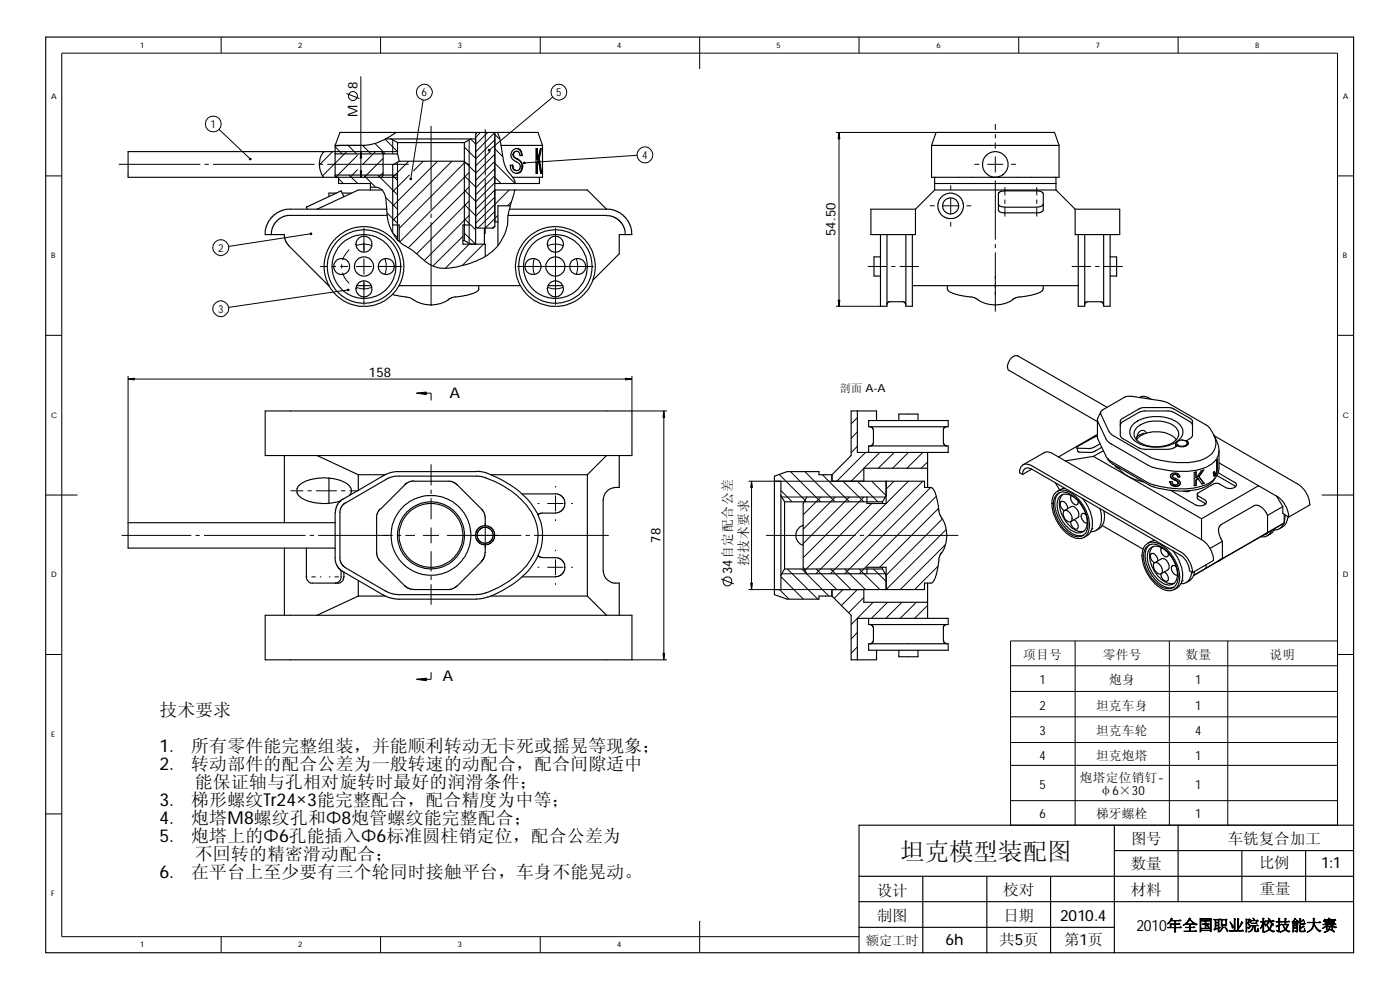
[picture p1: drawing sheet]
<svg xmlns="http://www.w3.org/2000/svg" width="420mm" height="297mm" viewBox="0 0 420 297" stroke-linecap="round" stroke-linejoin="round" font-family="sans-serif">
<g fill="none" stroke="#000" stroke-width=".3">
<path d="M66.4 11.1v4.8M114.2 11.1v4.8M162.1 11.1v4.8M210 11.1v9.6M257.8 11.1v4.8M305.7 11.1v4.8M353.6 11.1v4.8M65.7 38.8l9.4 8.9M104 28.1l3.9 1.5M108.3 22.9v30.3M127 30l-3.7 23.7M129.4 37.8v25.1"/>
<path d="M144.2 39.7l-1.5 1.6M145.6 38.8v13.8M146.4 39.7l-3.7 3.7M148.3 40l-5.6 5.6M165.9 29.2l-19.1 15.9M250.9 39.7h30M251.8 39.7v52.2M298.7 37.2v1.8M13.7 52.8h4.8M35.6 49.3h24.5M61.4 49.3h1.3M63.9 49.3h30.5"/>
<path d="M95.7 49.3h1.2M98.2 49.3h24.5M99.8 45.5l-4 4M100.6 52.7l.5 .5M100.6 44.1l2.1 2.1M101.6 53.6l1.4 1.5M104.1 45.5l-7.3 7.3M104.5 43.6l2.5 2.6M104.7 52.5l2.7 2.6M107.4 46.5l-6.6 6.7M107.4 50.8l-2.3 2.4M108.8 43.6l2.5 2.6"/>
<path d="M109.3 52.7l3.4 3.5M112.5 43l3.2 3.2M112.7 45.5l-3.9 3.9M113.4 52.5l5.9 5.9M114.5 53.2h4.8M115 47.5l-5.7 5.7M115 51.8l-1.4 1.4M115.6 41.8l3.7 3.7h-4.8M115.7 59.1l3.6 3.7M117.7 52.5l1.6 1.6M117.9 41.9v4.3M119.3 48.6v3.9"/>
<path d="M122.7 48.4l-4.8 4.8M122.9 52.4l-5 5.1M127 48.4l-3 2.9M131.3 48.4l-13.4 13.4M135.6 48.4l-17.7 17.8M139.4 57l3.3 3.4M139.4 52.8l3.3 3.3M139.4 48.5l3.3 3.3M139.4 44.1l3.3 3.4M139.5 48.7l-19.7 19.8M140.8 51.8l-20.8 20.8M140.8 56.1l-18.3 18.3"/>
<path d="M140.8 41.9v7.6M141.2 41.7l1.5 1.5M145.6 53.5v16.7M147.2 45.4l-4.5 4.4M148.5 53.2l1.9 1.9M148.5 49l6.1 6.1M148.5 44.6l2.4 2.4M148.5 40.3l1.4 1.5M148.5 41.9l-5.8 5.8M148.5 46.3l-5.8 5.7M148.5 48.4l-5.8 5.7M148.5 50.6l-5.8 5.7"/>
<path d="M148.5 52.7l-5.8 5.7M148.5 54.8l-5.8 5.8M148.5 57l-5.8 5.8M148.5 59.1l-5.8 5.8M152.8 57l-10.1 10M191.2 46.6l-33.8 2.3M285.3 55.6v1.4M285.3 59.4v4.8M292.4 49.3h1.5M296.3 49.3h4.8M298.7 40.2v1.3M298.7 42.8v1.8"/>
<path d="M298.7 46.9v4.9M298.7 54.1v17.8M301.6 56.2v2.4M301.6 59.9v1.3M303.4 49.3h1.5M311.1 56.2v2.4M311.1 59.9v1.3M401.4 52.8h4.8M93.3 70.1l-24.7 3.8M96 80h2.3M99.6 80h1.2M102.1 80h2.4"/>
<path d="M102.5 79.3v1.2M104.8 74.9l-.9 1.1-1.1 2M106.8 80h4.8M106.9 73.7l1.7-.4h1.8l1.2 .4M109.2 68.4v7.2M109.2 77.6v4.7M113.5 80h7.2M115.5 77.6a6.8 6.8 0 0 1 0 4.7M116.2 63.9l3.1 3.1M117.9 67.5v2.4M117.9 70l1.4 1.3M129.4 64.1v1.3"/>
<path d="M129.4 66.7v25.1M138.9 70.9l-8.9 8.9M139.4 70l3.3 3.3M139.4 65.6l3.3 3.3M139.4 61.3l3.3 3.4M140.8 60.3l-15.7 15.8M140.8 64.6l-13.5 13.6M140.8 73.3l-7.2 7.2M140.8 67.5v5.5M145.1 73.3l-6.4 6.4M148.5 63.4l-5.1 5M148.5 67.8l-.8 .6"/>
<path d="M149.4 64.6l-3.8 3.8M153.5 60.6l-1.2 1.2M155.2 80h22.9M160.4 77.6l-.5 2.4 .5 2.3M164.3 73.7l1.8-.4h1.8l1.1 .4M166.7 68.4v23.1M173 77.6a6.8 6.8 0 0 1 0 4.7M260.4 80h5.8M267.5 80h1.2M270 80h5.8M279.1 61.8h1.4M282.9 61.8h4.8"/>
<path d="M285.3 66.6v1.4M290.1 61.8h1.4M298.7 73.2v1.3M298.7 75.7v17.8M301.6 62.4v2.6M311.1 62.4v2.6M321.6 80h5.8M328.7 80h1.2M331.2 80h5.8M102.8 81.8l1.1 2.2 .9 1M104.5 87l-35.9 5.2M106.9 86.2a6.6 6.6 0 0 0 4.7 0"/>
<path d="M109.2 84.3v7.2M164.3 86.2a6.6 6.6 0 0 0 4.7 0M250.9 91.9h13.3M13.7 100.6h4.8M38.4 112.8v44M38.4 113.7h151.3M125.1 118h4.3v2.2M189.7 112.8v10.5h10.5M401.4 100.6h4.8M129.4 139.3v6.4M199.2 123.3v74.7M257.3 125.3l-1.9 1.9"/>
<path d="M257.3 129.6l-1.9 1.9M257.3 133.9l-1.9 1.9M259.8 135.7l-8.7 8.7M264.1 135.7l-4.9 4.8M268.4 135.7l-4.8 4.8M272.6 135.7l-4.7 4.8M276.9 135.7l-4.7 4.8M278.4 138.6l-2 1.9M13.7 148.5h9.6M87.2 147.3h3.8M92.3 147.3h1.3M94.8 147.3h6.3"/>
<path d="M102.4 147.3h1.2M104.9 147.3h2.5M129.4 146.9v1.3M129.4 149.5v6.3M129.4 158.3v4.7M145.6 156.8v7.7M161.4 151.1h.5M164.3 151.1h4.8M166.7 145.8v.4M166.7 148.7v4.7M166.7 155.8v.5M171.4 151.1h.6"/>
<path d="M224.6 144.4h25.1M225.6 144.4v32.5M233.8 142.4l8.3 8.2M234.4 147.2l3.3 3.4M234.6 149.1h7.5M237.2 141.5l9.1 9.1M241.6 141.5l9 9.1M246.4 149.1l-5.4 5.4M246.8 142.4l8.1 8.2M250.7 149.1l-9.7 9.7M253 144.4l6.2 6.2M254.9 149.1l-13.9 14"/>
<path d="M257.3 144.4l6.2 6.2M259.2 140.6l-3.8 3.8M259.2 149.1l-18.2 18.2M260.2 149.1h5.5M261.6 151.1l-20 20M261.6 144.4l4.3 4.3M265.9 144.4h.1M268.3 144.4l-2.4 2.4M272.6 144.4l-27.7 27.8M276.9 144.4l-27.7 27.8M279.3 146.2l-25.8 26M281 148.9l-23.2 23.3"/>
<path d="M281.7 152.5l-17.7 17.7M282.8 155.7l-16.9 16.9M284 158.9l-18.1 18M396.7 148.5h9.5M36.5 160.6h20.9M58.7 160.6h1.2M61.2 160.6h30.5M91.8 173.1h.4M93 160.6h1.2M93.5 173.1h1.2M95.5 160.6h22.4M96 173.1h.4"/>
<path d="M98.7 173.1h.4M100.4 173.1h1.3M103 173.1h.4M119.1 160.6h1.3M121.7 160.6h2.8M126.9 160.6h4.8M129.4 165.4v6.1M129.4 172.7v1.3M129.4 175.3v6.2M134.1 160.6h22.4M157.7 160.6h1.3M160.3 160.6h22.4"/>
<path d="M161.4 170.2h.5M164.3 170.2h4.8M166.7 165v.4M166.7 167.8v4.8M166.7 174.9v.6M171.4 170.2h.6M216.4 173.7l3.8 1.5M224.6 176.9h25.1M229.9 160.6h26.9M233.9 176.9l2.9 2.9M234.4 173l6.7 6.8M234.6 172.2h7.5"/>
<path d="M236.3 170.7l9.1 9.1M240.6 170.7l8.2 8.1M244.9 170.7l6.2 6.2M249.3 170.7l6.1 6.2M253 176.9l-2.6 2.6M253.5 170.7l6.3 6.2M257.3 176.9l-4.8 4.8M257.8 170.7l6.3 6.2M258.1 160.6h1.2M259.2 179.3l-4.5 4.5M260.2 172.2h5.5M260.6 160.6h27"/>
<path d="M262.1 170.7l3.8 3.7M281.5 169.9l-7 7M283.8 163.4l-13.6 13.5M13.7 196.4h4.8M189.7 198h10.5M257.3 189.8l-1.9 1.9M257.3 194.1l-1.9 1.9M262 180.7l-6.6 6.7M266.4 180.7l-4.9 4.8M270.7 180.7l-4.8 4.8M275 180.7l-4.8 4.8M278.4 181.6l-3.9 3.9"/>
<path d="M303.3 199.8h98.1M322.7 192.3v55.3M350.9 192.3v55.3M368.5 192.3v55.3M401.4 192.3h-98.1v55.3h98.1v-231.7h-382.9v265.1h239.3M401.4 196.4h4.8M129.4 201.7v2.1h-4.3M303.3 207.5h98.1M303.3 215.1h98.1M303.3 222.8h98.1M303.3 229.6h98.1M13.7 244.2h4.8"/>
<path d="M303.3 240.2h98.1M210 276.3v9.6M66.4 281v4.9M114.2 281v4.9M162.1 281v4.9"/>
<circle cx="64" cy="37.2" r="2.38"/>
<circle cx="105.9" cy="28.8" r="1.34"/>
<circle cx="127.3" cy="27.6" r="2.38"/>
<circle cx="167.7" cy="27.6" r="2.38"/>
<circle cx="193.5" cy="46.4" r="2.38"/>
<circle cx="66.3" cy="74.3" r="2.38"/>
<circle cx="66.3" cy="92.6" r="2.38"/>
<circle cx="218.3" cy="174.4" r="1.34"/>
</g>
<g fill="none" stroke="#000" stroke-width=".34">
<path d="M13.7 11.1h392.5v274.8h-392.5zM118.9 39.7a18.9 18.9 0 0 1-9.4 3.9h-8.9M143.3 39.7l-.6 .5v33.1M148 39.7l.5 .5M148.5 39.7v28.3l-.5 .4h-4.7l-.6-.4M149.4 39.7h12.1l1.3 3.9M149.4 39.7l1 3.9M149.4 39.7h-47.4l-1.4 3.9M38.4 45.5h76.1l.5 .5v6.7l-.5 .5h-76.1zM97.2 45.5v.1a4.2 4.2 0 0 0-1.4 3.2l.2 2 1 2.4M100.6 43.6v9.6M100.6 52.5h18.7v19.5"/>
<path d="M100.6 46.2h18.7M100.9 57.9h-2.2v1.1M101.6 53.2v1.9h9.6v1.9M102.7 57.9h2.8M103 43.6l-2.4 .2M103.2 59l-.8-1.7-10.5 4.8 .3 .7M111.2 56.2h2.2l1.2 .8M114.6 57l.8 1.1 .3 1.1 .4 3.6M114.6 57h-7.1l-12.3 5.8M115.7 41.7h1.6M117.3 41.7h24M117.3 41.7l2 1.1"/>
<path d="M119.3 46.2l.4 2.2M119.3 42.8h20.1M119.3 42.8v3.4M139.4 42.8v29.4M141.3 41.7l-1.9 1.1M141.3 41.7h1.4M148.5 57h27.8l5.7 5.8M150.4 43.6l.4 2.7a10.9 10.9 0 0 0 3 6.9M150.4 43.6h12.4M153.8 49.8l.2 .9 .6 .5h.4M153.8 49.6v.2M153.8 49.8h.1"/>
<path d="M153.8 53.2l.6 .8 .2 1.1M153.9 49.8l.3 .9 .8 .5M153.9 49.8v-.2h-.7a1.91 1.91 0 0 0 1 2.2 1.91 1.91 0 0 0 2.3-.6l.4-1.3M153.9 46.4v.1a1.54 1.54 0 0 0 1.3 1.2M153.9 46.4h.2M154.1 46.4l.2 .6 1.1 .7M154.5 57l-1.6 5.8M155 44.6a1.6 1.6 0 0 1 1.5 1.5v.6M155.1 45.4l-.8 .3-.2 .7M155.1 45.4l.7 .3 .2 1h.7v-.4a1.71 1.71 0 0 0-1.9-1.7 1.71 1.71 0 0 0-1.5 2 3.2 3.2 0 0 0 2.1 2.2l.3 .3a1.32 1.32 0 0 1 .3 1.6l-.2 .3-.8 .2M155.1 45.4h-.6l-.4 .4-.2 .6M155.2 47.7l1.1 .9 .3 1.3"/>
<path d="M155.2 47.7h.2M155.4 47.7v.1a2.55 2.55 0 0 1 1.5 2.1M156.6 49.9v.6a1.71 1.71 0 0 1-1.7 1.5M156.6 49.9h.3M161 44.6v3.2h.3M161 49.2v2.8M161 49.2h.3M161.3 47.8v-3.2h-.4v7.4h.4v-2.8M161.5 48.3l-.2 .9M161.5 48.3h-.2l-.3 .9M161.5 47.4l.7 3.9M161.5 47.4h.3"/>
<path d="M161.8 47.4l.8 4.6h-.3l-.8-3.7M161.9 53.2v1.9h-13.4M162.2 44.6h.3l-.7 2.8M162.2 44.6l-.9 3.2M162.2 44.6l-.7 2.8M162.8 43.6v9.6h-9M279.6 43.6l1.3-3.9h35.6l1.3 3.9M279.6 43.6h38.2M279.6 43.6v9.6h38.2v-9.6M280.5 53.2v3.8M280.5 55.1h36.4M280.5 57l-5.8 5.8"/>
<path d="M280.5 57h36.4M299.6 57.9l.5-.4 1.1-.2h10.4l.7 .1 .8 .7-.1 5.2-1.3 .6h-10.6l-1-.3-.5-.4zM316.9 53.2v3.8M316.9 57l5.8 5.8M86.7 73.8l12 11.9M116.1 62.8h-30.1l-1.3 .3-2.3 1.3-1.7 1.8-.9 1.9-.2 2.3h5.7v.8l.5 1.3 .9 1.2M116.1 62.8l.1 1.8M116.2 64.6h-29.9l-2 .7-1.8 1.5-.9 1.9-.2 1.7M116.2 64.6a12.2 12.2 0 0 0 7.2 10.3l.4 .2a32.6 32.6 0 0 0 6.2 4.8 14.9 14.9 0 0 0 9.6-.5 17 17 0 0 0 10.8-7.1l1-1.8 .8-2.7 .3-3.2M119.5 72.2h.3M119.8 72.4v-4.9h-1.9v-18l1.9-1.1h19.1l1.9 1.1v18h-1.9v5.8h6.7v3.7M138.9 72.2h.5"/>
<path d="M139.4 72.2l1.9 1.1M145.4 68.4v4.9M148.5 66.6h.9M152.5 64.6h29.5M152.9 62.8l-.4 1.8M152.9 62.8h29.1M153.2 61.8h-3.8v11.8M182 64.7h1l1.3 .4 1.8 1.3 1.1 1.6 .5 2.4M182 62.8h1.1l1.4 .3 1.6 .8 1.2 .9 1.2 1.4 .6 1.2 .6 3h-3.9v5.7l-7.8 7.9M261.4 62.8h13.3v7.6h-13.3zM264.2 70.4v21.5h2v-21.5M264.2 77.1h-1.9v5.7h1.9"/>
<path d="M271.9 70.4v21.5h1.9v-6.2M273.8 70.4v15.3M299.6 61.3l.5 .6 1.3 .3h9.8l1.3-.3 .6-.6M322.7 62.8h13.3v7.6h-13.3zM323.6 70.4v15.3M325.5 70.4v21.5h-1.9v-6.2M331.2 70.4v21.5h2v-21.5M333.2 77.1h1.9v5.7h-1.9M107 85.7h4.4M119.7 85.7h36.5M143.7 85.7v.9a3.2 3.2 0 0 1-2.8 1.7l-2 .5-2.7 .3-1.6 .7a8 8 0 0 1-4.5 1.7 9.7 9.7 0 0 1-5.6-1.3 7.9 7.9 0 0 0-4.7-1.4l-2-.5M164.5 85.7h4.4"/>
<path d="M266.2 91.5l.1-.6 .4-.4h4.6l.4 .4 .2 .6M273.8 85.7h49.8M284.3 85.7v.9a3.3 3.3 0 0 0 2.8 1.7l3.2 .7a3.8 3.8 0 0 1 2.8 .7l.4 .2M313.1 85.7v.9a3.3 3.3 0 0 1-2.6 1.7l-2.8 .6-2.1 .2-1.6 .7a8.2 8.2 0 0 1-4.5 1.7 9.2 9.2 0 0 1-5.6-1.3l-.4-.3M325.5 91.5l.1-.6 .5-.4h4.5l.4 .4 .2 .6M342.1 119.3a2.58 2.58 0 0 1 2.7 .1l.7 .4M79.6 123.3h110.1v13.4h-110.1zM85.3 136.7v20.1M95.2 136.7l12.3 5.7M182 136.7l-5.7 5.7M185.8 136.7v9.5l-1.4 .1a3.8 3.8 0 0 0-3.4 3.8v21a4.1 4.1 0 0 0 3.1 3.8h1.7v9.7M257.3 123.3h5.8v2.9"/>
<path d="M257.3 123.3h-1.9v13.4l-5.7 5.7M257.3 123.3v12.4h21.1M260.7 126.2h23.9v1.8h-23.9zM260.7 135.7v-1.9h23.9v1.9h-6.2M261.1 128l.6 .2 .4 .9v3.8l-.4 .7-.6 .3M269.7 126.2v-2h5.8v2M278.4 135.7v4.8M283.2 132.9l.1 .5 .8 .4M284.1 128l-.6 .1-.4 .5v4.3M307 139.5l6.4-3.8 1.2-.1 .9 .2 45.1 26.1M328.2 136.9l-8.5 1.4M328.2 136.9l32.4 18.7"/>
<path d="M329.4 125.9v5.4l2.8 6.1 1.1 1 11.5 6.6a23.8 23.8 0 0 0 6.9 1.5l4.6 .2a12.6 12.6 0 0 0 8-2.9l.9-1 .5-1.1 .1-6.5M329.4 130.8l-1.2 .5-4.7 2.6-.3 .5 4.1 .2 1-.4 1.9-1.1M329.4 130.3l-11.7 6.8M330.4 123.6l-1 1.9v.7l2.7 5.9 .9 .9 11.7 6.6a21.7 21.7 0 0 0 8.1 1.8h3.6a11.7 11.7 0 0 0 8.5-3.4 5.2 5.2 0 0 0 .3-5.6l-1-2M330.4 123.5l7.3-4.4 1.9-.2 10.2 1.7 12.1 6.9a7.4 7.4 0 0 1 2.9 6.3 6.4 6.4 0 0 1-5.6 4.6l-2.5 .4-4.1-.1a22.1 22.1 0 0 1-7.5-1.6l-11.5-6.7-.8-.9-2.5-5.4zM330.6 134.2l-2.3 1.4-.7 .1h-3.8l-.3-.1-.3-1.2M331.1 135.2l-2.9 1.7M332.2 122.2l-26.9-15.5-1.3 .3-1.1 1.3-.6 1.5 .1 .9 .5 .5 26.5 15.3M332.4 137.6l.7 1 .7 .5 11.1 6.5a22.7 22.7 0 0 0 9 1.7h1.8a11.3 11.3 0 0 0 8.6-3.3l.4-.6M334.7 139.6l.3 .6 .8 .4M336.2 127.6l.1-.5 .5-.5 5-2.9 1.4-.4h7.7l.8 .2 5.7 3.2 .4 .4 .1 .5M336.6 125.7l6-3.3h8.9l6.1 3.4 .3 .5v4.5l-.5 .6-1.3 .8 .3 .2 .2 .8-1 .8-1.5 .1-.7-.4-1.4 .9-1.2 .2-8.1-.1-.9-.3-5.4-3.3-.2-.3v-4.5z"/>
<path d="M340.3 127.1l1.5-1a10.3 10.3 0 0 1 4.1-1.1h2.1a8.3 8.3 0 0 1 6.6 3.1l.4 1-.1 1.1a6.1 6.1 0 0 1-5 3.7l-1.5 .2h-2.9l-1.9-.4a6 6 0 0 1-4.4-3.3l.1-1.9zM341 131.9l.2-.1a7.2 7.2 0 0 1 4.7-2.2l2.9 .1 1.9 .5a4 4 0 0 1 2.3 1.7M341.4 128l1.6-.9 2.1-.7h3.3l2 .5a4.4 4.4 0 0 1 3.3 2.9v.8a5.4 5.4 0 0 1-5 3.3l-2.8 .1a6.5 6.5 0 0 1-5.2-2.7l-.3-.6v-1zM343.3 130l-2.1 1M344 129.9l-.7-.8h-.7a2.54 2.54 0 0 0-1.5 2.5M352.8 133.2v.9M353.4 132.4l1-.4 1.3 .2 .6 .5v.5l-.9 .6-1.2 .1-1-.5-.1-.6zM353.6 132.3l-.5 .4a.66 .66 0 0 0-.1 1l.1 .2M355.9 132.3l.2 .1M356.1 132.4l.5 .7M356.1 132.2v.2M364.4 130.8l26.3 15.3 1.7 2.5 .7 2.9-6.3 3.6"/>
<path d="M365.8 138.9l17.3 10M98.7 143.5l-2-.1-2.5 .2-2.3 .7-1.2 .6-1.2 1-.3 .6v1.4l.2 .5a8.5 8.5 0 0 0 6.1 2.6h3.2M98.7 143.5l3.2 .5 2.2 1.1 1 .9 .3 .7v1.1l-.5 .7M98.7 143.5v7.5M100.6 156.8h-62.2v7.7h62.2M100.6 153.8v14.5l.7 1.8 1.7 1.5M102.2 150.3l-3.5 .7M107.5 142.4h8.1M107.5 142.4v4.7M114.1 152.7l-.6 .7-.5 1.2 .1 12.1 .7 1.4 7.7 7.7M124.2 144.4h11.1l1.3 .5 .6 .6M124.2 144.3l-.9 .1-1.5 .7-7.6 7.7"/>
<path d="M137.2 145.5l7.7 7.6 .7 2v2.7M143 141.4l2.1 .3a30.1 30.1 0 0 1 14.7 10 15 15 0 0 1-1.3 19.6 31.2 31.2 0 0 1-12 7.9M143 141.5h-24.4l-1.6 .3-1.7 .7-12.7 7.4-1.4 1.6-.4 1.2-.1 1.1M143.6 158.4l-.9 1.6 .1 1.6 1.1 1.4 1.7 .5M143.9 158.9l1.3-.7 1.1 .1 1 .6 .7 1.3-.1 1.1-.6 1-1.3 .7-1.1-.1-1.1-.6-.5-1-.1-1.1 .2-.7 .6-.6M145.6 157.8h-1l-.9 .7M145.6 157.8h1l1.1 .7 .6 1.1 .2 1-.2 1-.6 1.1-1.1 .7-1 .1M147.2 142.4h29.1M156.7 148.2h10.6l1 .4 .8 .8 .4 1v1.3l-.4 1-.8 .7-1.6 .6h-4.5l-.8 .5M176.3 142.4v36.4M232.4 144.4h2v4.3M234.4 148.7v23.9"/>
<path d="M234.4 148.7l1.1 1.9M235.5 150.6v20.1M235.5 150.6h29.3M241 157.6v.1a3.2 3.2 0 0 0-2.2 2.5 3.2 3.2 0 0 0 .9 2.6l.5 .5 .8 .3M249.7 142.4v2h27.8v1.8h1.8a3.3 3.3 0 0 1 1.7 2.8l.8 4.3M249.7 142.4h-3.9v-.9h-9.6l-3.8 1.4v35.5l3.8 1.4h9.6v-1h3.9M264.8 150.6v.5M265.9 144.4v6.7h-5.7v-2h-18.1l-1.1 2v19.1l1.1 2h18.1v-2h5.7v6.7M265.9 148.7l-1.1 1.9M278.4 140.5v5.7M278.4 140.5h-19.2v3.9M281.8 153.2l.3 1.4 1 1.6a9.4 9.4 0 0 1-.6 9.6l-.7 1.7-.3 2.6-.7 2.7a2.42 2.42 0 0 1-1.5 2.1h-1.8v2h-27.8v1.9"/>
<path d="M306.9 142.4l-.9-.6v-.6a2.15 2.15 0 0 1 3.5-1.6l45.1 26.1 1.4 1.3 .8 1.3a5.8 5.8 0 0 1 1.1 3.5M309.6 140.7l44.8 26 1.5 1.5 .8 1.4 .3 1.6 .9 .6M309.6 140.7l-.9-.3-1.2 .3-.4 .5-.2 1.2M309.6 140.7l-2.7 1.7M316.5 148.1a2.75 2.75 0 0 1 2.6-1 9.7 9.7 0 0 1 6.7 5.9l1 2.8 .2 2.2a3.6 3.6 0 0 1-2.5 3.6l-2-.2-1.8-.9-1.9-1.8-1.4-1.9-1.2-2.5-.5-2.1v-2.1zM316.7 144.9l1.3 2.1M317.1 148.4l.5-.4a4.4 4.4 0 0 1 5.1 1.5 12.6 12.6 0 0 1 3.8 6.7v2.1a3.1 3.1 0 0 1-5.1 2.1l-2.7-2.4-1.1-1.6-1.2-2.9-.3-2.9 .3-1.1zM317.9 147.9h-.1a3.8 3.8 0 0 0-1.2 2.6l.1 2.3 .8 2.3 1.1 1.9 1.4 1.6a5.5 5.5 0 0 0 5 2h.2M318 149l1.2-.7h1.2l1.1 .4 2.1 1.6 1.5 2.2a6.7 6.7 0 0 1 .5 6.5l-1.3 .9-1.4-.1-1.6-.8-1.9-1.7-1.4-2.4-.7-2.4v-2zM318.9 148.4l-.4 .4-.5 1.3v2.1l.6 2.1 .8 1.6 1.1 1.4a5 5 0 0 0 4.8 2.1M319.3 153.4l.2-.3 1 .3 .7 .6 .5 1.1v1l-.4 .5-.8-.1-.7-.6a2.35 2.35 0 0 1-.5-2.5zM319.5 146.5l-1.1 .3-1.1 .6"/>
<path d="M320.4 152.7l-.1-.9-.7-1.1-.6-.3-.6 .1-.2 .3v.8l.4 .9 .6 .6 .2 .1 2.2-1.3h.5l1.2 1 .4 .7v1.5l-2.3 1.4M321.6 148.7a2.15 2.15 0 0 0 .8 2.6l.3 .2 .7-.2 .1-1M322.3 156l1 .8 .3 1.4a.93 .93 0 0 1-1 .6 .93 .93 0 0 1-.8-.8l-.4-.7-.1-.8M324.9 149.6l1.5 2.2 .8 1.8 .6 2.4v2.1a3.4 3.4 0 0 1-1.6 2.6l-.9 .5M326 154.5l-.6-.4a.82 .82 0 0 0-.9 .4 .82 .82 0 0 0 .1 1l.2 .4a1.61 1.61 0 0 0 1.5 1M328 158.6l-.3 .2M330.1 152.6l.4 1.8v2.1a3.5 3.5 0 0 1-2.7 3h-.5M330.8 157.7l12.3 7.1M331.3 153.4l.1 2.4a3.6 3.6 0 0 1-1.5 2.8l-1 .5M335.5 140.2h.1a10.8 10.8 0 0 0 7.6 4.4M351.1 144.6v-.1l.7 .1 .1 .5 .5 .4 .9-.1 .3-.5M351.1 144.6a1.45 1.45 0 0 0 1.5 1.4"/>
<path d="M351.2 144.6v.3l.5 .6 1 .3M351.2 144.5v.1M351.2 144.6h-.1M351.3 142.9l.3-.7a1.59 1.59 0 0 1 1.8-.1l.7 .8v.2h-.6M351.3 142.9l.4 .7 .9 .4M351.3 142.8l.1 .1a1.57 1.57 0 0 0 1.2 1.1M351.3 142.8v.1M351.4 142.5l-.1 .3M352.6 144l.8 .5 .2 .4M352.6 142.4h-.3a.63 .63 0 0 0-.3 .7 .63 .63 0 0 0 .7 .4l1.2 .7 .3 .7M352.6 142.4l.6 .1 .3 .6M352.6 144l.7 .3 .3 .6"/>
<path d="M352.6 144h.1M352.7 142.3l.4 .1 .4 .5M352.7 142.3h-.5l-.3 .4M352.7 145.8l-.1 .2M352.7 142.3l-.1 .1M353.5 142.9l.6 .1M353.5 142.9v.2M353.6 144.9v.1M354.2 144.9l-.3 .8-1.3 .3M354.2 144.9l-.5 .8-1 .1M357 147.3l-.6 .2-1.1-.2M358.9 145.6l-.5 .1"/>
<path d="M358.9 141.6l.1 1.8M358.9 144v1.6M358.9 144l.1 .1M358.9 145.6l.1 .1M359 143.4v-1.8l-.6 .2v3.9h.6M359 144.1v1.6M359.3 148.4l.1 1.3 2.4 1.5M359.4 143.5l.4 .5M359.4 143.5l-.5 .5M359.4 143.5h.1M359.5 143.5l1.3 1.7 .6-.2M359.5 143.5l-.5 .6"/>
<path d="M359.8 143l1.6 2M359.8 143l1.5-2-.8 .3-1.5 2.1M359.8 143l1.5 1.9M360.6 155.6v6.3M361 141.1l-1.2 1.9M361.3 144.9l-.6 .2M361.3 144.9l.1 .1M364.3 141.6l.1 .6 .3 .1M364.7 142.5l-.4 .3M364.7 142.5l.1 .1M365 141.8l-.3 .7M365.2 140.4h.1"/>
<path d="M365.3 142.7l5.5 3.3M365.3 140.4v-2.6l-.1 .3v3.2l-.5 1-.2-.9a.95 .95 0 0 0-.2 1.3l.3 .2 .2-.3M365.3 140.4v1.3l-.5 .9M365.6 141.8l4.9 2.9a.89 .89 0 0 1 .5 1 .89 .89 0 0 1-.9 .7l-1.8 .1-2.5-1.4h-1.6l-4.9 3v.4l.4 .4 1.9 1.1 .4 .5v.4l-.4 .5-.8 .4-1.6-.1-7.9-4.6M377.7 145.7l-17.1 9.9M380.4 154.6l-.7-1.2-1-1.1-1.3-.7h-.7l-10.3 5.8-.6 .8a4.6 4.6 0 0 0 .6 3.5l.5 .7M380.4 159.8l-14 8M380.4 154.6v5.2M380.7 159.7l-1.4 .8M381.7 159.1l-.1 .1a2.76 2.76 0 0 1-2.1 1.9h-1.2M382.6 158.5l-.8 1.4-1.5 .8M383.1 148.9l.6 .4a8.9 8.9 0 0 1 3.1 5.2v.6"/>
<path d="M383.1 148.9l1.9 3.1M385 152l-4.6 2.6M385 152v2l1.8 1.1M385.3 157a2.93 2.93 0 0 1-2.9 2M385.4 156.9l-27.2 15.8 3.7-2.2M385.4 156.9l-5 2.9M385.4 154.3v2.6M385.6 154.5l-.2 2.2M386.5 155a3.7 3.7 0 0 1-1.6 3.1l-.9 .5M85.3 164.5v20.1M91.9 164.5v8.6a2.15 2.15 0 0 0 1.3 1.8h8.7a2.15 2.15 0 0 0 1.3-1.8v-1.5M102.4 171.1v2a2.15 2.15 0 0 1-1.3 1.8h-.5"/>
<path d="M103 171.6l12.2 7.1 2.7 .9 1.1 .2h24l1.7-.2 1.7-.5M103.7 170.3l-.9-.7-.8-1.5v-14.8l.4-1.1 .9-1.1 12.7-7.4 2.6-.8h25.8a27.5 27.5 0 0 1 15 10.6 13.6 13.6 0 0 1-2.1 17 27.5 27.5 0 0 1-13.2 7.8h-25.7l-2.7-1-12-6.9M107.5 174.2v4.6M107.5 178.8l-12.3 5.8M107.5 178.8h8.1M144.5 168.5l-7.3 7.3-1.8 1-11.2 .1-1.6-.3-1.1-.9M145.6 163.5l-.1 3.1-.5 1.2-.6 .6M147.2 178.8h29.1M161.5 166.7l.6 .5h.7M162.8 167.3h4.5l1 .5 .8 .7 .4 1v1.3l-.4 1-.8 .8-1.6 .5h-10M176.3 178.8l5.7 5.8M234.4 172.6v4.3h-2"/>
<path d="M235.5 170.7h29.3M235.5 170.7l-1.1 1.9M249.7 178.8l5.7 5.8v13.4h1.9M259.2 176.9v3.8h19.2M264.8 170.7l1.1 1.9M264.8 170.2v.5M278.4 174.9v5.8M343.6 163.8l1.2-1h1.7a10.4 10.4 0 0 1 6.7 6.6 7.2 7.2 0 0 1 0 6.7l-1.2 1-1.6 .1a10.9 10.9 0 0 1-7.2-7.6 6.9 6.9 0 0 1 .4-5.8zM343.9 164.3l1.3-.9 1.4-.1 2.6 1.2 1.8 1.7 .9 1.3 1.1 2.2 .5 1.8a5.9 5.9 0 0 1-.2 3.3 2.83 2.83 0 0 1-2 1.8h-1.1a10.3 10.3 0 0 1-6.5-6.6l-.5-2v-2zM344.9 163.5a3.8 3.8 0 0 0-1.2 2.6l.2 2.8 .9 2.2 1 1.7 1.2 1.5a7.1 7.1 0 0 0 3.7 2.1l1.6-.3M345.2 164.5l.9-.6h1.2a8.5 8.5 0 0 1 5.6 5.7 8 8 0 0 1 .2 4.2 2.35 2.35 0 0 1-1.9 1.7l-1.7-.2-1.9-1.3-1.5-1.7-.9-1.6-.9-2.9 .2-2.2zM346 164l-.8 1.2-.2 2.2 .4 1.9 .9 1.8 1.2 1.7 1.6 1.5 1.9 .8 1.4-.1"/>
<path d="M346.3 169l.2-.2h.7l.8 .5a2.77 2.77 0 0 1 .7 2.6l-.4 .3h-.4l-.7-.4a2.53 2.53 0 0 1-1.1-1.8zM346.5 168.9l2.2-1.3 .5 .1a2.43 2.43 0 0 1 1.7 1.9l-.2 1.2-2.2 1.4M346.6 162.2l-.9 .1-1.3 .7M347.5 168.3l-.1-.9-.4-.6-.8-.7h-.8l-.1 .3 .1 1.2 1.1 1.3M348.7 164.4l-.3 .2v.8l.3 .7a1.14 1.14 0 0 0 1.9 .6v-.8M349.4 171.6l.5 .4a2.12 2.12 0 0 1 .6 2.2 1.4 1.4 0 0 1-1.9-1.2l-.2-.8M352 165.2l.3 .5a13.4 13.4 0 0 1 2.6 6.1l-.1 1.9a3.9 3.9 0 0 1-1.5 2.7l-.9 .5M353 170l-.5-.3h-.6a1.92 1.92 0 0 0 1.4 2.9M355.1 174.2l-.4 .2M357.6 171.6a3.6 3.6 0 0 1-2.4 3.5h-.8M358.5 171.4a3.6 3.6 0 0 1-1.6 2.9l-.9 .5M360.6 161.9l1.2 .9 1.3 1.6 .9 2.1 .2 1.7-6.3 3.6"/>
<path d="M361.9 169.4v1.1M365.7 168.3l.7-.5zM366.9 162.4l-3.8 2.1M366.9 162.4v5.2M366.9 167.6l-5 2.9M366.9 167.6l-.5 .2M380.2 160l-.4 .2M79.6 184.6h110.1v13.4h-110.1zM260.7 193.2h23.9v1.9h-23.9zM260.7 185.5v1.9h23.9v-1.9h-6.2M261.1 187.4l.6 .2 .4 .8v3.8l-.4 .8-.6 .2M263.1 195.1v2.9h-5.8"/>
<path d="M269.7 195.1v1.9h5.8v-1.9M278.4 185.5h-21.1v12.5M278.4 180.7v4.8M283.2 192.2l.1 .5 .8 .5M284.1 187.4l-.6 .1-.4 .5v4.2M334.4 247.6v38.3M334.4 255.2h71.8M353.6 247.6v22.9M372.7 255.2v15.3M391.8 255.2v15.3M406.2 247.6h-148.4v38.3M257.8 278.2h76.6"/>
<path d="M257.8 262.9h148.4M257.8 270.5h148.4M276.9 262.9v23M296.2 262.9v23M315.3 262.9v23"/>
<circle cx="298.7" cy="49.3" r="3.8"/>
<circle cx="102.6" cy="80" r="2.41"/>
<circle cx="109.2" cy="79.9" r="11"/>
<circle cx="109.2" cy="80" r="12"/>
<circle cx="109.2" cy="80" r="2.86"/>
<circle cx="109.3" cy="73.3" r="2.41"/>
<circle cx="115.9" cy="80" r="2.4"/>
<circle cx="160" cy="80" r="2.4"/>
<circle cx="166.6" cy="80" r="12"/>
<circle cx="166.7" cy="73.3" r="2.42"/>
<circle cx="166.7" cy="80" r="9.6"/>
<circle cx="166.7" cy="79.9" r="11"/>
<circle cx="166.7" cy="80" r="2.88"/>
<circle cx="173.3" cy="80" r="2.41"/>
<circle cx="285.3" cy="61.8" r="3.8"/>
<circle cx="285.3" cy="61.8" r="2.38"/>
<circle cx="109.2" cy="80" r="9.6"/>
<circle cx="109.2" cy="86.7" r="2.38"/>
<circle cx="166.7" cy="86.6" r="2.41"/>
<circle cx="129.3" cy="160.6" r="12"/>
<circle cx="129.4" cy="160.6" r="10.1"/>
<circle cx="129.4" cy="160.6" r="9.6"/>
</g>
<g fill="#000" stroke="#000" stroke-width=".3">
<path d="M251.8 39.7l.3 2h-.6z" fill-rule="evenodd"/>
<path d="M74.9 47.5h.4l.1 .3-.6 .1z" fill-rule="evenodd"/>
<path d="M108.3 45.5l.2 1.9h-.4z" fill-rule="evenodd"/>
<path d="M108.1 51.3h.4l-.2 1.9z" fill-rule="evenodd"/>
<path d="M123 53.5h.4l.1 .2-.4 .2z" fill-rule="evenodd"/>
<path d="M146.7 44.8a.27 .27 0 0 1 .4 .2 .27 .27 0 0 1-.2 .3l-.3-.1 .2-.1-.2 .1z" fill-rule="evenodd"/>
<path d="M157.1 48.8l.4-.2a.25 .25 0 0 1 0 .5 .25 .25 0 0 1-.4-.2h.3z" fill-rule="evenodd"/>
<path d="M93.1 70l.3-.1 .2 .2h-.3l.3 .2h-.5z" fill-rule="evenodd"/>
<path d="M104.2 87l.3-.3 .2 .2-.2 .1h.2l-.1 .2h-.3z" fill-rule="evenodd"/>
<path d="M251.5 90h.6l-.3 1.9z" fill-rule="evenodd"/>
<path d="M38.4 113.7l1.9-.2v.5z" fill-rule="evenodd"/>
<path d="M125.1 118l2.8-.4v.8z" fill-rule="evenodd"/>
<path d="M187.7 113.5l2 .2-2 .3z" fill-rule="evenodd"/>
<path d="M199.2 123.3l.3 2h-.5z" fill-rule="evenodd"/>
<path d="M225.6 144.4l.2 1.8h-.5z" fill-rule="evenodd"/>
<path d="M225.3 174.9h.5l-.2 2z" fill-rule="evenodd"/>
<path d="M199 196h.5l-.3 2z" fill-rule="evenodd"/>
<path d="M125.1 203.8l2.8-.3v.7z" fill-rule="evenodd"/>
</g>
<text font-size="7.4" x="270.2" y="258.2">坦克模型装配图</text>
<g font-size="5.3">
<text x="47.8" y="214.7">技术要求</text>
<text x="47.8" y="225.5">1.</text>
<text x="57.4" y="225.5">所有零件能完整组装，并能顺利转动无卡死或摇晃等现象；</text>
<text x="47.8" y="230.9">2.</text>
<text x="57.4" y="230.9">转动部件的配合公差为一般转速的动配合，配合间隙适中</text>
<text x="58.5" y="236.3">能保证轴与孔相对旋转时最好的润滑条件；</text>
<text x="47.8" y="241.8">3.</text>
<text x="57.4" y="241.8">梯形螺纹Tr24×3能完整配合，配合精度为中等；</text>
<text x="47.8" y="247.2">4.</text>
<text x="57.4" y="247.2">炮塔M8螺纹孔和Φ8炮管螺纹能完整配合；</text>
<text x="47.8" y="252.6">5.</text>
<text x="57.4" y="252.6">炮塔上的Φ6孔能插入Φ6标准圆柱销定位，配合公差为</text>
<text x="58.5" y="257.9">不回转的精密滑动配合；</text>
<text x="47.8" y="263.3">6.</text>
<text x="57.4" y="263.3">在平台上至少要有三个轮同时接触平台，车身不能晃动。</text>
</g>
<g font-size="4.7">
<text x="339.4" y="253.1">图号</text>
<text x="368.5" y="253.1">车铣复合加工</text>
<text x="339.3" y="260.8">数量</text>
<text x="377.9" y="260.5">比例</text>
<text x="396.5" y="260.5">1:1</text>
<text x="263.1" y="268.8">设计</text>
<text x="301.1" y="268.6">校对</text>
<text x="339.3" y="268.6">材料</text>
<text x="378" y="268.2">重量</text>
<text x="263.1" y="276.4">制图</text>
<text x="301.2" y="276.4">日期</text>
<text x="318.2" y="276.4">2010.4</text>
<text x="341" y="279.3">2010年全国职业院校技能大赛</text>
<text x="283.8" y="283.5">6h</text>
<text x="299.9" y="283.6">共5页</text>
<text x="319.4" y="283.7">第1页</text>
</g>
<g font-size="4.4">
<text x="134.9" y="119.3">A</text>
<text x="132.8" y="204.4">A</text>
</g>
<g font-size="4">
<text x="107.3" y="26.7" transform="rotate(-90 107.3 26.7)">8</text>
<text x="107.3" y="35" transform="rotate(-90 107.3 35)">M</text>
<text x="250.8" y="70.9" transform="rotate(-90 250.8 70.9)">54.50</text>
<text x="110.7" y="113">158</text>
<text x="198.2" y="162.8" transform="rotate(-90 198.2 162.8)">78</text>
<text x="219.7" y="172.3" transform="rotate(-90 219.7 172.3)">34自定配合公差</text>
<text x="224.5" y="170" transform="rotate(-90 224.5 170)">按技术要求</text>
<text x="259.8" y="283.6">额定工时</text>
</g>
<g font-size="3.8">
<text x="307.1" y="197.7">项目号</text>
<text x="331" y="197.7">零件号</text>
<text x="355.8" y="197.7">数量</text>
<text x="381" y="197.7">说明</text>
<text x="312" y="205.3">1</text>
<text x="332.9" y="205.3">炮身</text>
<text x="358.7" y="205.3">1</text>
<text x="312" y="213">2</text>
<text x="328.9" y="213">坦克车身</text>
<text x="358.7" y="213">1</text>
<text x="312" y="220.7">3</text>
<text x="328.9" y="220.7">坦克车轮</text>
<text x="358.7" y="220.7">4</text>
<text x="312" y="228">4</text>
<text x="328.9" y="228">坦克炮塔</text>
<text x="358.7" y="228">1</text>
<text x="312" y="236.6">5</text>
<text x="324.1" y="234.6">炮塔定位销钉-</text>
<text x="329.9" y="238.5">φ6×30</text>
<text x="358.7" y="236.6">1</text>
<text x="312" y="245.6">6</text>
<text x="328.9" y="245.6">梯牙螺栓</text>
<text x="358.7" y="245.6">1</text>
</g>
<g font-size="3.3">
<text x="126.5" y="28.9">6</text>
<text x="166.9" y="28.9">5</text>
<text x="63.2" y="38.5">1</text>
<text x="192.7" y="47.8">4</text>
<text x="65.4" y="75.6">2</text>
<text x="65.4" y="93.9">3</text>
<text x="252.1" y="117.5">剖面 A-A</text>
</g>
<g font-size="2.3">
<text x="42.1" y="14.3">1</text>
<text x="89.5" y="14.3">2</text>
<text x="137.4" y="14.3">3</text>
<text x="185.3" y="14.3">4</text>
<text x="233.1" y="14.3">5</text>
<text x="281" y="14.3">6</text>
<text x="328.8" y="14.3">7</text>
<text x="376.7" y="14.3">8</text>
<text x="15.3" y="29.6">A</text>
<text x="403" y="29.6">A</text>
<text x="15.3" y="77.4">B</text>
<text x="403" y="77.4">B</text>
<text x="15.3" y="125.3">C</text>
<text x="403" y="125.3">C</text>
<text x="15.3" y="173.2">D</text>
<text x="403" y="173.2">D</text>
<text x="15.3" y="221">E</text>
<text x="15.3" y="268.9">F</text>
<text x="42.1" y="284.2">1</text>
<text x="89.5" y="284.2">2</text>
<text x="137.4" y="284.2">3</text>
<text x="185.3" y="284.2">4</text>
</g>
</svg>
